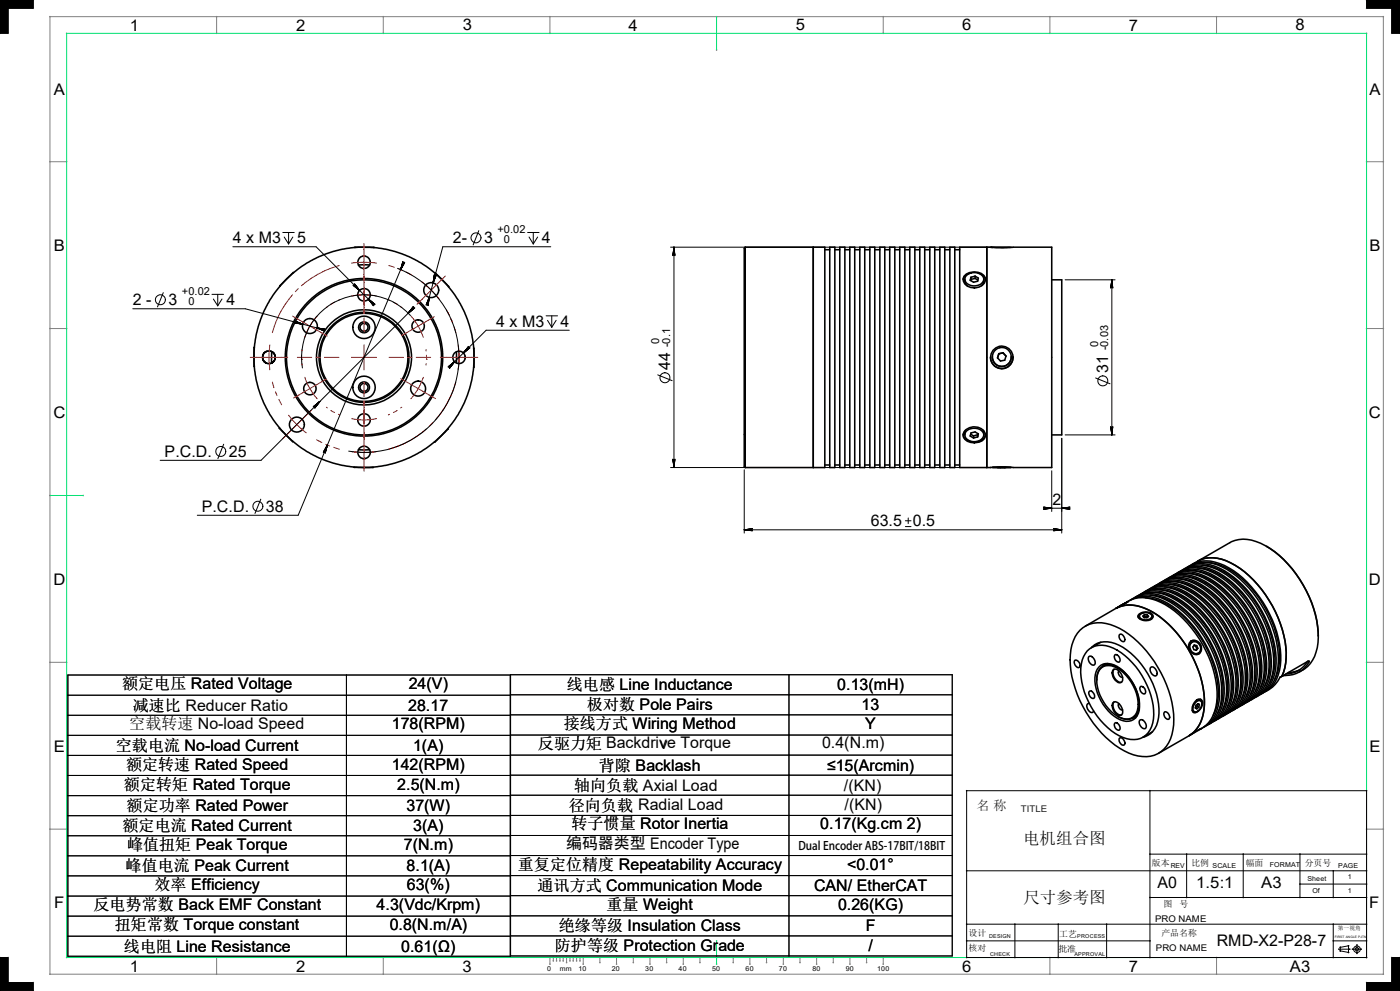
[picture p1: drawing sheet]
<svg xmlns="http://www.w3.org/2000/svg" width="420mm" height="297mm" viewBox="0 0 420 297" stroke-linecap="round" stroke-linejoin="round" font-family="sans-serif">
<g fill="#808080" stroke="#808080" stroke-width=".3">
<path d="M419.9 9.9l.1 .1z" fill-rule="evenodd"/>
<path d="M419.9 0l.1 .1z" fill-rule="evenodd"/>
<path d="M419.9 286.9l.1 .1z" fill-rule="evenodd"/>
<path d="M419.9 296.9l.1 .1z" fill-rule="evenodd"/>
<circle cx="365" cy="287" r=".08"/>
<circle cx="230" cy="287" r=".08"/>
<circle cx="235" cy="289" r=".08"/>
<circle cx="235" cy="287" r=".08"/>
<circle cx="240" cy="288.5" r=".08"/>
<circle cx="240" cy="287" r=".08"/>
<circle cx="245" cy="289" r=".08"/>
<circle cx="245" cy="287" r=".08"/>
<circle cx="250" cy="288.5" r=".08"/>
<circle cx="250" cy="287" r=".08"/>
<circle cx="255" cy="289" r=".08"/>
<circle cx="255" cy="287" r=".08"/>
<circle cx="260" cy="288.5" r=".08"/>
<circle cx="260" cy="287" r=".08"/>
<circle cx="265" cy="289" r=".08"/>
<circle cx="265" cy="287" r=".08"/>
<circle cx="215" cy="15" r=".08"/>
<circle cx="215" cy="5" r=".08"/>
<circle cx="25" cy="148.5" r=".08"/>
<circle cx="15" cy="148.5" r=".08"/>
<circle cx="215" cy="289" r=".08"/>
<circle cx="215" cy="282" r=".08"/>
<circle cx="115" cy="5" r=".08"/>
<circle cx="115" cy="10" r=".08"/>
<circle cx="65" cy="5" r=".08"/>
<circle cx="65" cy="10" r=".08"/>
<circle cx="365" cy="5" r=".08"/>
<circle cx="365" cy="10" r=".08"/>
<circle cx="315" cy="5" r=".08"/>
<circle cx="315" cy="10" r=".08"/>
<circle cx="265" cy="5" r=".08"/>
<circle cx="265" cy="10" r=".08"/>
<circle cx="410" cy="48.5" r=".08"/>
<circle cx="415" cy="48.5" r=".08"/>
<circle cx="410" cy="198.5" r=".08"/>
<circle cx="415" cy="198.5" r=".08"/>
<circle cx="410" cy="248.5" r=".08"/>
<circle cx="10" cy="0" r=".08"/>
<circle cx="410" cy="297" r=".08"/>
<circle cx="0" cy="287" r=".08"/>
<circle cx="2.5" cy="287" r=".08"/>
<circle cx="2.5" cy="294.5" r=".08"/>
<circle cx="10" cy="294.5" r=".08"/>
<circle cx="417.5" cy="287" r=".08"/>
<circle cx="417.5" cy="294.5" r=".08"/>
<circle cx="410" cy="294.5" r=".08"/>
<circle cx="2.5" cy="10" r=".08"/>
<circle cx="2.5" cy="2.5" r=".08"/>
<circle cx="10" cy="2.5" r=".08"/>
<circle cx="0" cy="10" r=".08"/>
<circle cx="0" cy="0" r=".08"/>
<circle cx="410" cy="0" r=".08"/>
<circle cx="415" cy="248.5" r=".08"/>
<circle cx="20" cy="248.5" r=".08"/>
<circle cx="15" cy="248.5" r=".08"/>
<circle cx="20" cy="198.5" r=".08"/>
<circle cx="15" cy="198.5" r=".08"/>
<circle cx="20" cy="98.5" r=".08"/>
<circle cx="15" cy="98.5" r=".08"/>
<circle cx="20" cy="48.5" r=".08"/>
<circle cx="15" cy="48.5" r=".08"/>
<circle cx="417.5" cy="10" r=".08"/>
<circle cx="417.5" cy="2.5" r=".08"/>
<circle cx="410" cy="2.5" r=".08"/>
<circle cx="65" cy="292" r=".08"/>
<circle cx="65" cy="287" r=".08"/>
<circle cx="115" cy="292" r=".08"/>
<circle cx="115" cy="287" r=".08"/>
<circle cx="315" cy="292" r=".08"/>
<circle cx="315" cy="287" r=".08"/>
<circle cx="365" cy="292" r=".08"/>
<circle cx="10" cy="297" r=".08"/>
<circle cx="0" cy="297" r=".08"/>
<circle cx="415" cy="292" r=".08"/>
<circle cx="15" cy="292" r=".08"/>
<circle cx="15" cy="5" r=".08"/>
<circle cx="415" cy="5" r=".08"/>
<circle cx="410" cy="287" r=".08"/>
<circle cx="20" cy="287" r=".08"/>
<circle cx="20" cy="10" r=".08"/>
<circle cx="410" cy="10" r=".08"/>
<circle cx="165" cy="5" r=".08"/>
<circle cx="165" cy="10" r=".08"/>
<circle cx="410" cy="98.5" r=".08"/>
<circle cx="415" cy="98.5" r=".08"/>
<circle cx="165" cy="289" r=".08"/>
<circle cx="165" cy="287" r=".08"/>
<circle cx="166" cy="288" r=".08"/>
<circle cx="166" cy="287" r=".08"/>
<circle cx="167" cy="288" r=".08"/>
<circle cx="167" cy="287" r=".08"/>
<circle cx="168" cy="288" r=".08"/>
<circle cx="168" cy="287" r=".08"/>
<circle cx="169" cy="288" r=".08"/>
<circle cx="169" cy="287" r=".08"/>
<circle cx="170" cy="288.5" r=".08"/>
<circle cx="170" cy="287" r=".08"/>
<circle cx="171" cy="288" r=".08"/>
<circle cx="171" cy="287" r=".08"/>
<circle cx="172" cy="288" r=".08"/>
<circle cx="172" cy="287" r=".08"/>
<circle cx="175" cy="289" r=".08"/>
<circle cx="175" cy="287" r=".08"/>
<circle cx="173" cy="288" r=".08"/>
<circle cx="173" cy="287" r=".08"/>
<circle cx="174" cy="288" r=".08"/>
<circle cx="174" cy="287" r=".08"/>
<circle cx="180" cy="288.5" r=".08"/>
<circle cx="180" cy="287" r=".08"/>
<circle cx="185" cy="289" r=".08"/>
<circle cx="185" cy="287" r=".08"/>
<circle cx="190" cy="288.5" r=".08"/>
<circle cx="190" cy="287" r=".08"/>
<circle cx="195" cy="289" r=".08"/>
<circle cx="195" cy="287" r=".08"/>
<circle cx="200" cy="288.5" r=".08"/>
<circle cx="200" cy="287" r=".08"/>
<circle cx="205" cy="289" r=".08"/>
<circle cx="205" cy="287" r=".08"/>
<circle cx="210" cy="288.5" r=".08"/>
<circle cx="210" cy="287" r=".08"/>
<circle cx="220" cy="288.5" r=".08"/>
<circle cx="220" cy="287" r=".08"/>
<circle cx="225" cy="289" r=".08"/>
<circle cx="225" cy="287" r=".08"/>
<circle cx="230" cy="288.5" r=".08"/>
</g>
<g fill="none" stroke="#808080" stroke-width=".3">
<path d="M410 0v2.5h7.5v7.5h2.5v-10M0 0h10v2.5h-7.5v7.5h-2.5M15 5h400v287h-400zM65 5v5M115 5v5M165 5v5M265 5v5M315 5v5M365 5v5M15 48.5h5M410 48.5h5M15 98.5h5"/>
<path d="M410 98.5h5M15 198.5h5M410 198.5h5M15 248.5h5M410 248.5h5M10 297v-2.5h-7.5v-7.5h-2.5v10M65 287v5M115 287v5M165 287v2M166 287v1M167 287v1M168 287v1"/>
<path d="M169 287v1M170 287v1.5M171 287v1M172 287v1M173 287v1M174 287v1M175 287v2M180 287v1.5M185 287v2M190 287v1.5M195 287v2M200 287v1.5"/>
<path d="M205 287v2M210 287v1.5M220 287v1.5M225 287v2M230 287v1.5M235 287v2M240 287v1.5M245 287v2M250 287v1.5M255 287v2M260 287v1.5M265 287v2"/>
<path d="M315 287v5M365 287v5M420 287h-2.5v7.5h-7.5v2.5h10"/>
</g>
<path d="M20 10h390v277h-390zM215 5v10M15 148.5h10M215 282v7" fill="none" stroke="#00e171" stroke-width=".3"/>
<path d="M0 0v10M410 0h10M0 297h10M420 287v10" fill="none" stroke="#6a6a6a" stroke-width=".3"/>
<g fill="#000" stroke="#000" stroke-width=".3">
<path d="M202.2 74.1l-.4 2.5zM202.2 74.1l-.3 2.4zM202.2 74.1l-.3 2.3zM202.2 74.1l-.2 2.3zM202.2 74.1l-.1 2.2zM202.2 74.1l.1 2.3zM202.2 74.1l.2 2.3zM202.2 74.1l.2 2.4zM202.2 74.1l.3 2.5zM88.3 96.8l2.5 .4zM88.4 96.8l2.4 .4zM88.5 96.8l2.3 .4z"/>
<path d="M88.6 96.6l2.2 .6zM88.7 96.5l2.1 .7zM88.6 96.4l2.2 .8zM88.6 96.3l2.2 .9zM88.5 96.2l2.3 1zM95.1 98.3l2.2 .5zM95.1 98.3l2.5 .4zM95.1 98.3l2.4 .4zM95.1 98.3l2.3 .4zM95.1 98.3l2.3 1zM95.1 98.3l2.2 .7zM95.1 98.3l2.2 .8z"/>
<path d="M95.1 98.3l2.3 .9zM105.9 85.5l2 1.5zM106.3 85l1.6 2zM106.4 85.1l1.5 1.9zM106.4 85.2l1.5 1.8zM106.4 85.3l1.5 1.7zM106.3 85.4l1.6 1.6zM106.2 85.6l1.7 1.4zM106.1 85.6l1.8 1.4zM106 85.5l1.9 1.5zM110.5 89.7l1.6 1.5zM110.5 89.7l1.7 1.4z"/>
<path d="M110.5 89.7l1.8 1.4zM110.5 89.7l1.9 1.5zM110.5 89.7l2 1.5zM110.5 89.7l1.5 1.7zM110.5 89.7l1.5 1.9zM110.5 89.7l1.5 1.8zM110.5 89.7l1.6 2zM121.4 78.6l-1.2 2.2zM121.3 78.7l-1.1 2.1zM121.2 78.8l-1 2zM121.1 78.8l-.9 2zM121 78.7l-.8 2.1z"/>
<path d="M120.9 78.7l-.7 2.1zM120.9 78.6l-.7 2.2zM120.9 78.5l-.7 2.3zM120.9 78.4l-.7 2.4zM122.5 93.9l2-1.6zM122.5 93.9l1.8-1.6zM124 91.9l-1.5 2zM123.9 92l-1.4 1.9zM123.9 92.2l-1.4 1.7zM124 92.2l-1.5 1.7zM122.5 93.9l1.7-1.5zM128.8 89.1l-.9 2.3z"/>
<path d="M128.8 89.1l-.4 2.5zM128.8 89.1l-.4 2.4zM128.8 89.1l-.4 2.3zM128.8 89.1l-.5 2.2zM128.8 89.1l-.6 2.2zM128.8 89.1l-.7 2.2zM128.8 89.1l-.8 2.2zM128.8 89.1l-1 2.3zM130.4 82.5l-.5 2.3zM130.5 82.6l-.6 2.2zM130.6 82.6l-.7 2.2zM130.8 82.5l-.9 2.3z"/>
<path d="M130.3 82.3l-.4 2.5zM130.3 82.4l-.4 2.4zM130.3 82.5l-.4 2.3zM333.5 83.9l.2 2.2zM333.5 83.9v2.2zM333.5 83.9l-.1 2.2zM333.5 83.9l-.2 2.2zM333.5 83.9l-.3 2.3zM333.5 83.9l-.3 2.5zM333.5 83.9l.3 2.5zM333.5 83.9l.3 2.3zM333.5 83.9l.3 2.2z"/>
<path d="M136.4 108.4l-1.6 2zM136.4 108.4l-1.5 1.9zM136.4 108.4l-1.5 1.8zM136.4 108.4l-1.5 1.7zM134.8 109.9l1.6-1.5zM134.7 109.9l1.7-1.5zM134.6 109.9l1.8-1.5zM134.5 109.9l1.9-1.5zM134.4 110l2-1.6zM140.6 103.8l-1.6 2zM140.5 104.2l-1.5 1.6zM139 105.8l1.7-1.5z"/>
<path d="M139 105.8l1.8-1.5zM139 105.8l1.9-1.5zM139 105.8l2-1.6zM140.5 103.9l-1.5 1.9zM140.5 104l-1.5 1.8zM140.5 104.1l-1.5 1.7zM95.9 120.4l-1.5 1.9zM95.9 120.4l-1.5 1.6zM94.4 121.9l1.5-1.5zM94.2 121.8l1.7-1.4zM94.1 121.8l1.8-1.4zM94.1 121.9l1.8-1.5z"/>
<path d="M93.9 121.9l2-1.5zM95.9 120.4l-1.4 1.8zM98.2 133.4l-1.2 2.2zM98.2 133.4l-1.2 2.1zM98.2 133.4l-1.1 2.1zM98.2 133.4l-1 2zM98.2 133.4l-.8 2.1zM98.2 133.4l-.7 2.2zM98.2 133.4l-.6 2.3zM98.2 133.4l-.7 2.4zM333.2 127.8l.3 2.5zM333.2 128l.3 2.3z"/>
<path d="M333.3 128.1l.2 2.2zM333.4 128.1l.1 2.2zM333.5 128.1v2.2zM333.6 128.1l-.1 2.2zM333.7 128.1l-.2 2.2zM333.8 128l-.3 2.3zM333.8 127.8l-.3 2.5zM202.5 137.6l-.3 2.5zM201.8 137.6l.4 2.5zM202.4 137.7l-.2 2.4zM202.3 137.8l-.1 2.3zM202.2 137.9v2.2z"/>
<path d="M202.1 137.9l.1 2.2zM202 137.8l.2 2.3zM201.9 137.8l.3 2.3zM201.9 137.7l.3 2.4zM223.3 158.8l2.5 .3zM223.3 158.8l2.4 .2zM223.3 158.8l2.3 .2zM223.3 158.8l2.2 .1zM223.3 158.8l2.2-.1zM223.3 158.8l2.2-.2zM223.3 158.8l2.3-.3zM223.3 158.8l2.4-.3z"/>
<path d="M223.3 158.8l2.5-.3zM313 152.6l2.5-.3zM313.1 152.6l2.4-.3zM313.3 152.4l2.2-.1zM313.3 152.3h2.2zM313.3 152.1l2.2 .2zM313.2 152.1l2.3 .2zM313.1 152l2.4 .3zM313 152l2.5 .3zM316 158.5l2.5 .3zM316.1 158.5l2.4 .3zM316.2 158.5l2.3 .3z"/>
<path d="M316.3 158.6l2.2 .2zM316.3 158.7l2.2 .1zM316.3 158.8h2.2zM316.3 158.9l2.2-.1zM316.1 159l2.4-.2zM316 159.1l2.5-.3zM318.5 152.3l2.5-.3zM318.5 152.3l2.4-.3zM318.5 152.3l2.3-.2zM318.5 152.3h2.3zM318.5 152.3l2.3 .1zM318.5 152.3l2.3 .2z"/>
<path d="M318.5 152.3l2.4 .3zM318.5 152.3l2.5 .3z"/>
<path d="M0 0h10v2.5h-7.5v7.5h-2.5z" fill-rule="evenodd"/>
<path d="M410 0h10v10h-2.5v-7.5h-7.5z" fill-rule="evenodd"/>
<path d="M0 287h2.5v7.5h7.5v2.5h-10z" fill-rule="evenodd"/>
<path d="M410 294.5h7.5v-7.5h2.5v10h-10z" fill-rule="evenodd"/>
<circle cx="290" cy="237" r=".08"/>
<circle cx="345" cy="237" r=".08"/>
<circle cx="410" cy="237" r=".08"/>
<circle cx="345" cy="256" r=".08"/>
<circle cx="356" cy="256" r=".08"/>
<circle cx="373" cy="256" r=".08"/>
<circle cx="390" cy="256" r=".08"/>
<circle cx="410" cy="256" r=".08"/>
<circle cx="290" cy="261" r=".08"/>
<circle cx="290" cy="277" r=".08"/>
<circle cx="304.5" cy="277" r=".08"/>
<circle cx="317.5" cy="277" r=".08"/>
<circle cx="332" cy="277" r=".08"/>
<circle cx="345" cy="269" r=".08"/>
<circle cx="356" cy="269" r=".08"/>
<circle cx="373" cy="269" r=".08"/>
<circle cx="390" cy="265" r=".08"/>
<circle cx="390" cy="269" r=".08"/>
<circle cx="400" cy="261" r=".08"/>
<circle cx="400" cy="269" r=".08"/>
<circle cx="400" cy="277" r=".08"/>
<circle cx="410" cy="265" r=".08"/>
<circle cx="410" cy="277" r=".08"/>
<circle cx="410" cy="261" r=".08"/>
<circle cx="410" cy="269" r=".08"/>
<circle cx="290" cy="287" r=".08"/>
<circle cx="290" cy="282" r=".08"/>
<circle cx="304.5" cy="287" r=".08"/>
<circle cx="317.5" cy="287" r=".08"/>
<circle cx="332" cy="287" r=".08"/>
<circle cx="345" cy="282" r=".08"/>
<circle cx="345" cy="287" r=".08"/>
<circle cx="400" cy="282" r=".08"/>
<circle cx="400" cy="287" r=".08"/>
<circle cx="401.7" cy="284.5" r=".08"/>
<circle cx="402.1" cy="283.9" r=".08"/>
<circle cx="402.1" cy="285" r=".08"/>
<circle cx="404.5" cy="283.5" r=".08"/>
<circle cx="404.5" cy="285.5" r=".08"/>
<circle cx="404.9" cy="284.5" r=".08"/>
<circle cx="405.7" cy="284.5" r=".08"/>
<circle cx="407.1" cy="283.2" r=".08"/>
<circle cx="407.1" cy="285.7" r=".08"/>
<circle cx="408.3" cy="284.5" r=".08"/>
<circle cx="410" cy="287" r=".08"/>
<circle cx="410" cy="282" r=".08"/>
</g>
<g fill="none" stroke="#000" stroke-width=".3">
<path d="M69.9 74h24.9l17.5 17.4M84.8 69.7h3.5M85.3 71l1.3 2.1M86.6 69.7v3.4M87.8 71l-1.2 2.1M121.2 78.5l-31.7 75.9h-30.3M143.6 69.1l-1.7 4.3M158.3 69.7h3.4M158.7 71l1.3 2.1M160 69.7v3.4M161.3 71l-1.3 2.1M165.2 74h-32.4l-4.7 17.5"/>
<path d="M201.2 74.1h101.7M202.2 74.1v66M39.8 92.5h33.8l23.9 6.5M49 87.7l-1.8 4.3M63.6 88.2h3.5M64 89.6l1.3 2.1M65.3 88.2v3.5M66.6 89.6l-1.3 2.1M119.3 80.4a28.5 28.5 0 0 1 17.4 34.1 28.5 28.5 0 0 1-32.1 20.7M123.1 94.6a18.8 18.8 0 0 0-22.1-4.4 18.8 18.8 0 0 0-10.3 20.1M124.2 92.1l-45.9 45.9h-30.2M163.8 94.7h3.5"/>
<path d="M164.3 96l1.2 2.1M165.5 94.7v3.4M166.8 96l-1.3 2.1M170.8 99h-25l-11.2 11.2M319.5 83.9h15M333.5 83.9v46.4M197.3 112.4l4.3 1.7M328.7 113.3l4.3 1.7M67.1 133.1l-1.7 4.4M318.5 131.4v28.4M319.5 130.3h15M78.2 149.6l-1.7 4.3"/>
<path d="M201.2 140.1h101.7M223.3 140.8v19M223.3 158.8h95.2M271.6 157.8h1.7M271.6 156.1h1.7M272.5 155.2v1.7M313 152.3h8M315.5 141.1v12.2M20.4 202.3h132.7v84.3h-132.7zM20.4 208.4h132.7M20.4 214.4h132.7M103.9 202.3v84.3"/>
<path d="M153.2 202.2h132.5v84.3h-132.5zM153.2 208.2h132.5M153.2 214.2h132.5M236.7 202.2v84.3M20.4 220.4h132.7M20.4 226.4h132.7M20.4 232.4h132.7M20.4 238.5h132.7M153.2 220.3h132.5M153.2 226.3h132.5M153.2 232.3h132.5M153.2 238.3h132.5"/>
<path d="M290 237h120v50h-120zM345 237v50M20.4 244.5h132.7M20.4 250.5h132.7M20.4 256.5h132.7M153.2 244.4h132.5M153.2 250.4h132.5M153.2 256.4h132.5M345 256h65M356 256v13M373 256v13M390 256v13"/>
<path d="M20.4 262.5h132.7M20.4 268.6h132.7M20.4 274.6h132.7M153.2 262.4h132.5M153.2 268.4h132.5M153.2 274.5h132.5M290 261h120M290 277h120M304.5 277v10M317.5 277v10M332 277v10M345 269h65"/>
<path d="M390 265h20M400 261v8M400 277v10M20.4 280.6h132.7M153.2 280.5h132.5M290 282h55M400 282h10M401.7 284.5h3.2M402.1 283.9l2.4-.4v2l-2.4-.5zM405.7 284.5h2.6M407.1 283.2v2.5"/>
<circle cx="142.8" cy="71.3" r="1.51"/>
<circle cx="48.1" cy="89.9" r="1.49"/>
<circle cx="199.5" cy="113.2" r="1.51"/>
<circle cx="330.8" cy="114.2" r="1.51"/>
<circle cx="66.2" cy="135.3" r="1.51"/>
<circle cx="77.4" cy="151.7" r="1.51"/>
<circle cx="407.1" cy="284.5" r=".51"/>
<circle cx="407.1" cy="284.5" r="1"/>
</g>
<g fill="none" stroke="#000" stroke-width=".47">
<path d="M106.5 74.2l5.7 .1M107.5 79.4h3.4M108.9 76.8h.6M223.6 74.1l-.3 .3v65.4l.3 .3M223.6 74.1v66M223.6 74.1h23.8v66h-23.8M244 74.1v66M247.4 74.8h1.5M248.9 74.1h1.5v66h-1.5zM250.4 74.8h1.5M251.9 74.1h1.5v66h-1.5zM253.5 74.8h1.4"/>
<path d="M254.9 74.1h1.5v66h-1.5zM256.4 74.8h1.5M257.9 74.1h1.5v66h-1.5zM259.4 74.8h1.5M260.9 74.1h1.5v66h-1.5zM262.4 74.8h1.5M264 74.1h1.4v66h-1.5zM265.4 74.8h1.5M266.9 74.1h1.5v66h-1.5zM268.4 74.8h1.5M269.9 74.1h1.5v66h-1.5zM271.4 74.8h1.5"/>
<path d="M272.9 74.1h1.5v66h-1.5zM274.4 74.8h1.5M275.9 74.1h1.5v66h-1.5zM277.4 74.8h1.5M278.9 74.1h1.5v66h-1.5zM280.4 74.8h1.5M281.9 74.1h1.5v66h-1.5zM283.4 74.8h1.5M284.9 74.1h1.5v66h-1.5zM286.4 74.8h1.5M296 74.1v66zM297.2 74.1h-9.3v66h9.3l3.3-.2 3.4 .2h11.6v-66h-11.6l-3 .2-3.7-.2 .5 .1"/>
<path d="M297.7 74.1h5.7M88.1 81.7l-4.1 4.1M130.5 81.9l4 4.1M289.2 82.8a4.1 4.1 0 0 1 6.4 .4 2.88 2.88 0 0 1-3.3 3.1 2.63 2.63 0 0 1-3.1-3.5zM289.4 83.7a2.03 2.03 0 0 0 1 2.2M289.8 82.7a3.4 3.4 0 0 1 5.3 .5 2.21 2.21 0 0 1-2.5 2.5 2.36 2.36 0 0 1-3.1-2.5zM291.2 81.8l-.4 .2a2.59 2.59 0 0 0-1.9 1.8M291.3 83.1v.6M292.5 82.8l-1.2 .3M292.5 83.4l-1.2 .3-.1 .4M292.5 82.8v.6M292.5 82.8l1 .6-.2 .9-1.2 .3-1.1-.6 .3-.9"/>
<path d="M292.5 83.4l.9 .5M293.4 81.8l.4 .2a2.43 2.43 0 0 1 1.9 2.1M295.1 83.7l-.1 1.1-.6 .9M315.5 83.9h3v46.4h-3M76.2 107.1l.1 2.8 .5 3.6 .7 2.8 1.5 4.2 3 5.3 4.1 4.9 3.1 2.6 2.7 1.9 5 2.6 5.8 1.7 3.7 .5 2.8 .1 2.8-.1 3.7-.5 5.8-1.7 5-2.6 2.7-1.9 3-2.6 4.2-4.9 3-5.3 1.5-4.2 .7-2.8 .5-3.6 .1-2.8-.1-2.8-.5-3.7-.7-2.7-1.5-4.2-3-5.3-3.9-4.7-4.6-3.9-5.3-2.9-4.2-1.5-2.7-.7-6.5-.7-2.8 .2-3.7 .5-5.8 1.7-5 2.6-2.7 1.8-3.1 2.6-4.1 5-3 5.3-1.5 4.2-.7 2.7-.5 3.7-.1 2.8M76.3 104.1v5.7M78.9 106.8v.6M81.5 105.4v3.4M136.9 105.4v3.4M139.5 106.8v.6M142.1 104.4v5.7M297.1 107.1a3.4 3.4 0 0 0 3.4 3.4 3.4 3.4 0 0 0 3.4-3.4"/>
<path d="M297.7 107a2.82 2.82 0 0 0 2.8 2.8 2.82 2.82 0 0 0 2.9-2.8M299.6 106l-.3 1.3M299.6 106h.1M300.9 105.7l.9 1-.4 1.2-1.3 .3-.8-.9M300.9 105.7l-1.3 .3M300.9 105.7h.1M303.4 107h.1M83.9 128.2l4 4.1M106.2 140l2.6 .1 3.1-.1M107.5 134.8h3.4M108.9 137.5h.6M134.4 128.4l.1 .1-4.2 4"/>
<path d="M247.4 139.4h1.5M250.4 139.4h1.5M253.4 139.4h1.5M256.4 139.4h1.5M259.4 139.4h1.5M262.4 139.4h1.5M265.4 139.4h1.5M268.4 139.4h1.5M271.4 139.4h1.5M274.4 139.4h1.5M277.4 139.4h1.5M280.4 139.4h1.5"/>
<path d="M283.4 139.4h1.5M286.4 139.4h1.5M288.9 130.1a3.4 3.4 0 0 0 4.9 2.1 2.53 2.53 0 0 0 1.9-1.9M289.2 129.4a3.8 3.8 0 0 1 6.4 .5 2.71 2.71 0 0 1-3.3 2.8 2.93 2.93 0 0 1-3.4-2.5zM289.6 128.9l-.2 1.4M289.8 129.4a3.4 3.4 0 0 1 5.3 .5 2.48 2.48 0 0 1-3.2 2.5 2.27 2.27 0 0 1-2.4-2.6zM291.2 130.1l.9 .5M292.1 130.6v.7M293.3 130.9l.2-.9-1-.5-1.2 .3-.3 .9 1.1 .6M293.3 130.3v.6M293.3 130.9l-1.2 .4M293.3 130.3l-1.2 .3"/>
<path d="M293.4 130l-.1 .3M294.9 128.9l.2 1.4M297.7 140.1h5.7zM299.6 140.1h-.3h2.5h-.4M300.1 140.1h.1M301.4 140.1h.1M339 180a9.7 9.7 0 0 1 9.9 .1 34 34 0 0 1 16.8 25.2 14.3 14.3 0 0 1-2.4 10.9l-2.4 1.8M339.3 179.7a9.7 9.7 0 0 1 10.3 0 33.6 33.6 0 0 1 16.2 21.7 18.4 18.4 0 0 1-1.1 13.4 7.7 7.7 0 0 1-3.4 3M340.4 179.2a9 9 0 0 1 8.5-.5 31 31 0 0 1 15.8 16.9 24.6 24.6 0 0 1 1.8 16.4 8.5 8.5 0 0 1-4.2 5.2M340.7 178.9a10.8 10.8 0 0 1 11.7 .7 34.3 34.3 0 0 1 15.6 27.7 10.6 10.6 0 0 1-4.6 9.3l-.7 .4M341.8 178.3a9.3 9.3 0 0 1 8.6-.4 30.7 30.7 0 0 1 15.7 16.9 24 24 0 0 1 1.8 16.4 8.7 8.7 0 0 1-4.1 5.2M342.1 178.1a9.9 9.9 0 0 1 10.3 0 33.6 33.6 0 0 1 16.2 21.6 18.5 18.5 0 0 1-1.1 13.5l-1.5 1.8-1.9 1.2"/>
<path d="M343.2 177.5a9.7 9.7 0 0 1 9.9 .1 33.7 33.7 0 0 1 16.2 21.7 17.9 17.9 0 0 1-1.1 13.5 8.3 8.3 0 0 1-3 2.8M343.5 177.3a9.3 9.3 0 0 1 9-.6 30.7 30.7 0 0 1 15.7 16.8 24 24 0 0 1 1.8 16.5 8.9 8.9 0 0 1-4.5 5.4M343.6 179.2a19.7 19.7 0 0 1 13.4 7.7 33.1 33.1 0 0 1 8.5 21.8 12.5 12.5 0 0 1-1.6 5.7M344.6 176.7a9.8 9.8 0 0 1 9.9 .1 33.6 33.6 0 0 1 16.3 21.7 18.6 18.6 0 0 1-1.1 13.5 7.6 7.6 0 0 1-3.1 2.8M344.9 176.5a9.3 9.3 0 0 1 9-.6 30 30 0 0 1 14.9 15 27 27 0 0 1 3 17 8.9 8.9 0 0 1-4.9 6.7M345 178.4a18.4 18.4 0 0 1 12.1 6.3 32.9 32.9 0 0 1 9.8 23.2 13.2 13.2 0 0 1-1.5 5.7M346 175.9a9.2 9.2 0 0 1 8.6-.5 30.7 30.7 0 0 1 15.7 16.9 24 24 0 0 1 1.9 16.5 8.7 8.7 0 0 1-4.2 5.2M346.4 175.6a9.9 9.9 0 0 1 10.3 0 33.6 33.6 0 0 1 16.2 21.7 18.5 18.5 0 0 1-1.1 13.4 7.9 7.9 0 0 1-3.5 3M346.5 177.5a16.8 16.8 0 0 1 10.7 5.1 33.7 33.7 0 0 1 11.1 24.5 14.1 14.1 0 0 1-1.5 5.7M347.4 175a9.2 9.2 0 0 1 8.6-.4 30 30 0 0 1 14.9 15.1 26.2 26.2 0 0 1 2.7 18.3 8.5 8.5 0 0 1-4.2 5.1M347.8 174.8a9.7 9.7 0 0 1 10.3 0 33.7 33.7 0 0 1 16.2 21.7 17.9 17.9 0 0 1-1.1 13.4 7.9 7.9 0 0 1-3.4 3M347.9 176.7a19.7 19.7 0 0 1 13.3 7.7 33.1 33.1 0 0 1 8.5 21.9 12.2 12.2 0 0 1-1.5 5.6"/>
<path d="M348.8 174.2a9.8 9.8 0 0 1 10 .2 33.7 33.7 0 0 1 16.2 21.6 18 18 0 0 1-1.1 13.5 7.6 7.6 0 0 1-3.1 2.8M349.2 174a9.3 9.3 0 0 1 8.9-.6 30.8 30.8 0 0 1 15.8 16.8 24.7 24.7 0 0 1 1.8 16.6 8.7 8.7 0 0 1-4.5 5.3M349.3 175.9a19.9 19.9 0 0 1 13.3 7.7 33.1 33.1 0 0 1 8.5 21.9 14.2 14.2 0 0 1-1.5 5.6M350.3 173.4a9 9 0 0 1 8.5-.4 31 31 0 0 1 15.8 16.9 24.2 24.2 0 0 1 1.8 16.4 8.3 8.3 0 0 1-4.2 5.2M350.6 173.2a10.8 10.8 0 0 1 11.7 .7 34.2 34.2 0 0 1 15.6 27.7 10.8 10.8 0 0 1-4.6 9.3l-.7 .4M350.7 175.1a18.3 18.3 0 0 1 12.1 6.3 33.4 33.4 0 0 1 9.7 23.3 12.5 12.5 0 0 1-1.5 5.6M351.7 172.6a9.7 9.7 0 0 1 9.9 .2 33.6 33.6 0 0 1 16.2 21.6 19.4 19.4 0 0 1-.5 12.4 8.2 8.2 0 0 1-3.6 3.9M352 172.4a10 10 0 0 1 10.3-.1 33 33 0 0 1 15.1 18.1 21.8 21.8 0 0 1 .6 15.9 8.4 8.4 0 0 1-4 4.2M352.1 174.2a19.7 19.7 0 0 1 13.4 7.8 32.6 32.6 0 0 1 8.4 21.8 12.8 12.8 0 0 1-1.5 5.7M353.1 171.8a9.7 9.7 0 0 1 9.9 .1 34 34 0 0 1 16.9 25.2 14.3 14.3 0 0 1-2.5 10.9l-2.3 1.9M353.4 171.6a9.7 9.7 0 0 1 10.3-.1 33.6 33.6 0 0 1 16.2 21.7 17.9 17.9 0 0 1-1.1 13.4 7.9 7.9 0 0 1-3.3 3.1M353.5 173.4a19.8 19.8 0 0 1 13.4 7.8 32.9 32.9 0 0 1 8.5 21.8 14.2 14.2 0 0 1-1.6 5.7"/>
<path d="M354.5 171a9.8 9.8 0 0 1 9.9 .1 33.6 33.6 0 0 1 16.3 21.7 18.6 18.6 0 0 1-1.1 13.4 8.1 8.1 0 0 1-3.1 2.8M354.8 170.8a9.3 9.3 0 0 1 9-.7 30 30 0 0 1 14.9 15.1 27 27 0 0 1 3 16.9 9.2 9.2 0 0 1-4.8 6.8M354.9 172.6a18.4 18.4 0 0 1 12.1 6.4 34.1 34.1 0 0 1 9.8 21.6 14.2 14.2 0 0 1-1.5 7.3M355.9 170.1a9.3 9.3 0 0 1 8.6-.4 30.7 30.7 0 0 1 15.7 16.9 24 24 0 0 1 1.9 16.5 8.7 8.7 0 0 1-4.2 5.1M356.3 169.9a9.9 9.9 0 0 1 10.3 0 33.6 33.6 0 0 1 16.2 21.7 18.5 18.5 0 0 1-1.1 13.4 7.9 7.9 0 0 1-3.5 3M356.4 171.8a19.9 19.9 0 0 1 13.3 7.7 32.9 32.9 0 0 1 8.5 21.9 14.1 14.1 0 0 1-1.5 5.7M357.3 169.3a9.2 9.2 0 0 1 8.6-.4 30 30 0 0 1 14.9 15.1 27.1 27.1 0 0 1 3 16.9 9 9 0 0 1-4.5 6.5M357.8 171a19.7 19.7 0 0 1 13.3 7.7 33.1 33.1 0 0 1 8.5 21.9 12.2 12.2 0 0 1-1.5 5.6M359.2 170.2a18.4 18.4 0 0 1 12.1 6.3 32.9 32.9 0 0 1 9.7 23.3 13.2 13.2 0 0 1-1.5 5.6M359.3 168.2a10.9 10.9 0 0 1 11.3 1.3 34.8 34.8 0 0 1 15.3 26.1 16.1 16.1 0 0 1-1.3 7.1M359.3 168.2l-1.6 .9M359.3 168.2l9.6-5.6a9.8 9.8 0 0 1 9.3 .2 33.1 33.1 0 0 1 16.4 21.4 18.6 18.6 0 0 1-.8 13.6 8.3 8.3 0 0 1-4 3.6"/>
<path d="M360.6 169.4a19.7 19.7 0 0 1 13.3 7.7 33.2 33.2 0 0 1 8.5 21.9 14.2 14.2 0 0 1-1.5 5.6M362 168.6a17.1 17.1 0 0 1 10.8 5.1 34.2 34.2 0 0 1 11.1 22.9 13.8 13.8 0 0 1-1.5 7.2M379.9 163.7a34.2 34.2 0 0 1 15.6 27M322.5 197.9a1.44 1.44 0 0 1 1.3 2.1 1.44 1.44 0 0 1-1.3-2.1zM324 188.9a8.7 8.7 0 0 1 9.1-1.7 27.5 27.5 0 0 1 14.2 12.7 29.1 29.1 0 0 1 4.6 18.8 8.6 8.6 0 0 1-11.9 7.5 29.1 29.1 0 0 1-15.1-14.4 27 27 0 0 1-3.3-18.5 9.8 9.8 0 0 1 2.4-4.4zM326.2 195.1a6.6 6.6 0 0 1 7.8-.8 23.4 23.4 0 0 1 12 21.2 6.2 6.2 0 0 1-9.1 5.5 22.9 22.9 0 0 1-12-15.1 11.9 11.9 0 0 1 1.3-10.8zM326.6 196.8l.2-.1a1.72 1.72 0 0 1 1.4 2.6 1.87 1.87 0 0 1-1.6-2.5zM329.7 199.9a4.8 4.8 0 0 1 6.4 .5 14.3 14.3 0 0 1 5.7 12.5 3.8 3.8 0 0 1-5.7 2.8 14 14 0 0 1-7.5-13.6l.6-1.6zM330.2 192.5l-2.8 1.6a6.1 6.1 0 0 1 7.1-1.2 23.1 23.1 0 0 1 12.5 15.1 13.7 13.7 0 0 1-.5 10.4 5.4 5.4 0 0 1-3.6 2.5M332.2 198.8l-1.3 .8 .5-.7M334.5 196.2a1.48 1.48 0 0 1 1.3 2.2 1.46 1.46 0 0 1-1.3-2.2zM334.8 182.3l-9.2 5.4"/>
<path d="M334.8 182.3a9.6 9.6 0 0 1 8.9 .1 31.4 31.4 0 0 1 14.7 15.7 25.8 25.8 0 0 1 2.4 16.7 9.3 9.3 0 0 1-4 5.7M334.8 182.3a10.2 10.2 0 0 1 9.6 .4 34 34 0 0 1 16.8 25.2 13.6 13.6 0 0 1-3.3 11.7l-1.1 .9M334.9 182.2h.1M334.9 182.2l3.3-1.9zM335 182.2l-.2 .1M335 182.2l3.5-1.9-.4 .1a9.1 9.1 0 0 1 8.7-.5 31 31 0 0 1 15.8 16.9 24.2 24.2 0 0 1 1.8 16.5 8.5 8.5 0 0 1-4.3 5.2M336 190.1a1.44 1.44 0 0 1 1.2 2.2 1.44 1.44 0 0 1-1.2-2.2zM336.3 181.5h.1M337 181.1l.3-.2-1.5 .8 .5-.2M337 181.1l-.7 .4M337 181.1h.1M338.2 180.3l.1 .1"/>
<path d="M341.7 184.1a2.89 2.89 0 0 1 4.2 .4 1.76 1.76 0 0 1-2.4 1.5 1.8 1.8 0 0 1-2.1-1.5zM341.8 184.7l.1 .8M342.1 184.1a2.44 2.44 0 0 1 3.5 .5 2.01 2.01 0 0 1-2.9 1 .95 .95 0 0 1-.8-1.2zM343.2 183.6a1.82 1.82 0 0 0-1.8 1.3M343.3 184.2l-.4 .5 .3 .4h.9l.5-.4-.4-.4M343.3 184.7l-.2 .3M343.3 184.2v.5M343.3 184.2l.9 .1M343.3 184.7h.9M344.2 184.3v.4M344.2 184.7l.1 .3M344.7 183.8a1.43 1.43 0 0 1 1.2 1.1"/>
<path d="M345.3 200a1.6 1.6 0 0 1 1.8 1.8l-.2 .7a1.68 1.68 0 0 1-1.6-2.5zM345.6 184.7v.5M345.6 185.2l-.1 .3M357.2 192.2a2.26 2.26 0 0 1 2.9 .8 2.26 2.26 0 0 1-.5 3 2.35 2.35 0 0 1-2.6-1 2.35 2.35 0 0 1 .2-2.8zM357.2 192.8a1.81 1.81 0 0 1 2.7 .5 1.81 1.81 0 0 1-.8 2.6 2.03 2.03 0 0 1-1.9-3.1zM357.3 192.2a2.29 2.29 0 0 1 2.7 1 2.29 2.29 0 0 1-.5 2.8M357.6 192.4l-.3 .3a1.58 1.58 0 0 0-.6 1.6M358.1 193.5l.6 .2M358.7 193.7l.3 .8M359 193.5l-.7-.2-.5 .6 .3 .8 .8 .2 .4-.6M359 193.5l-.3 .2M359 193.5l.3 .8"/>
<path d="M359 194.5l-.3 .4M359.2 195.9l-1.1 .1M359.3 194.3l-.3 .2M359.5 195.7l-.3 .2M392.3 198.2a7.6 7.6 0 0 1-6.5 3.8M392.3 198.2l-7.7 4.5M392.3 198.2l.4-.1a6.3 6.3 0 0 1-4.8 4.1l-2.5 .2-1.4 .6M326.8 210.9l-.2-.1a1.25 1.25 0 0 0 0 2.1 .96 .96 0 0 0 1.3 .5l.2-.3M326.9 207.1a1.44 1.44 0 0 1 1.2 2.2 1.44 1.44 0 0 1-1.2-2.2zM329 203.9a3.8 3.8 0 0 1 4.8-4.5 12.9 12.9 0 0 1 7.7 13.6 3.5 3.5 0 0 1-5 2.3l-1.3-.6M330 200.6a4.4 4.4 0 0 1 6.1 .3 12.9 12.9 0 0 1 5.1 12 3.4 3.4 0 0 1-5.1 2.2 13.2 13.2 0 0 1-7-12.2zM333.9 200.8a1.57 1.57 0 0 1 2.4 1 1.93 1.93 0 0 1 0 2.8 2.73 2.73 0 0 1-2.6-3.4z"/>
<path d="M333.9 210.6a1.64 1.64 0 0 1 2.4 1 1.97 1.97 0 0 1 0 2.8 2.76 2.76 0 0 1-2.4-3.8zM334.2 200.6a2.69 2.69 0 0 0 2.3 3.9M334.2 210.4a2.67 2.67 0 0 0 2.3 3.8M334.5 216.7a1.44 1.44 0 0 1 1.3 2.1 1.44 1.44 0 0 1-1.3-2.1zM335.7 201.1a1.33 1.33 0 0 0 1.1 1.9M335.7 210.9a1.33 1.33 0 0 0 1.1 1.9M340.7 215.1l-.8 .1M341.2 214.5l-1.3 .7M341.9 215.9a1.29 1.29 0 0 1 1.8 1.1 .9 .9 0 0 1-.5 1.4 2.02 2.02 0 0 1-1.3-2.5zM342.2 205.7a1.46 1.46 0 0 1 1.2 2.2 1.46 1.46 0 0 1-1.2-2.2zM345.7 219.3l-2.8 1.6M349.4 213.4a1.48 1.48 0 0 1 1.2 2.2 1.46 1.46 0 0 1-1.2-2.2z"/>
<path d="M357.6 212.9l.7 .4M358.8 210a1.17 1.17 0 0 1 1.6-.3 1.17 1.17 0 0 1 .3 1.6 2.66 2.66 0 0 1-2.5 2.3 2.12 2.12 0 0 1 .1-3.1zM358.9 210.3a.99 .99 0 0 1 1.4-.1 .99 .99 0 0 1 .1 1.4l-.2 .5a1.45 1.45 0 0 1-2.1 1 2.46 2.46 0 0 1 .8-2.8zM359 213.3l-1 .2M359 209.8l1.2 .2M359.2 211.7l-.6 .5M359.2 211.7l.4 .3M359.4 210.9h.1M359.4 210.9l-.2 .8M359.4 210.9l.4 .3M359.4 210.9l-.6 .5-.2 .8M359.6 212l-.6 .5-.4-.3"/>
<path d="M359.8 211.2l-.2 .8M360.1 218.5l.4-.2-3.7 2.2M360.1 218.4v.1M360.1 218.5l-3.2 1.8M360.1 209.5l.5 .8v.7M384 203a9.1 9.1 0 0 1-4.3 4.2M384.6 202.7l-.6 .3M389.8 200.8l-1.2 .5-2.2 .3M336 221.1a1.44 1.44 0 0 1 1.2 2.2 1.44 1.44 0 0 1-1.2-2.2zM356.8 220.5l-9.2 5.3"/>
<circle cx="109.2" cy="78.6" r="1.89"/>
<circle cx="93" cy="97.7" r="2.25"/>
<circle cx="109.2" cy="88.4" r="1.87"/>
<circle cx="109.2" cy="98.1" r="3.4"/>
<circle cx="109.2" cy="98.1" r="1.64"/>
<circle cx="109.2" cy="98.1" r="1.19"/>
<circle cx="125.5" cy="97.7" r="1.89"/>
<circle cx="129.4" cy="86.9" r="2.26"/>
<circle cx="80.7" cy="107.1" r="1.91"/>
<circle cx="93" cy="116.5" r="1.87"/>
<circle cx="109.2" cy="107.1" r="13.5"/>
<circle cx="109.2" cy="107.1" r="13.2"/>
<circle cx="109.2" cy="107.1" r="14.3"/>
<circle cx="109.2" cy="107.1" r="23.2"/>
<circle cx="109.2" cy="116.1" r="3.4"/>
<circle cx="109.2" cy="116.1" r="1.2"/>
<circle cx="109.2" cy="116.1" r="1.64"/>
<circle cx="109.2" cy="107.1" r="23.6"/>
<circle cx="125.4" cy="116.5" r="2.26"/>
<circle cx="137.7" cy="107.1" r="1.86"/>
<circle cx="300.5" cy="107" r="2.86"/>
<circle cx="300.5" cy="107.1" r="3.4"/>
<circle cx="89.1" cy="127.3" r="2.25"/>
<circle cx="109.2" cy="125.9" r="1.87"/>
<circle cx="109.2" cy="135.6" r="1.87"/>
</g>
<g fill="none" stroke="#f00" stroke-width=".3">
<path d="M101.8 79.6l-4.3 1.5M105.5 78.9a27.8 27.8 0 0 1 7.4 0M109.2 73v21M116.6 79.6l1.7 .5M87.8 88.3a27.9 27.9 0 0 0-6.1 11.4M87.8 94.7l5.2 3M89.5 86.5l-.9 .9M93 97.7l-1.6 3.4M93 97.7l5.2 3M95.2 94.7l-2.2 3M97.5 81.1a31.3 31.3 0 0 0-7.1 4.5M98.2 91.9l-.3 .3"/>
<path d="M99.3 91.1h.1M100.4 90.6l-1.1 .5M101.9 89.8l-.4 .2M105.5 88.7a18.4 18.4 0 0 1 7.4 0M109.2 95.2v4.4M116.5 89.8l.4 .2M118 90.6l1.1 .5M119.1 91.1h.1M119.5 80.5l1.1 .5M120.1 91.9l.4 .3M121.8 81.5l1.6 .9M123.3 94.7l2.1 3"/>
<path d="M125.4 97.7l1.6 3.4M125.4 97.7l-4.8 2.8M126.5 84.5l2.9 2.5M129.4 87l2.4 2.7M129.4 87l-4.3 4.2M130.3 94.9l-4.9 2.8M133.6 82.7l-4.2 4.3M133.9 92.9l.8 1.5M135.3 95.6l.5 1.2M136.2 98l.5 1.7M75.1 107.1h11.2M80.9 103.4a27.4 27.4 0 0 0 0 7.4"/>
<path d="M81.7 114.5l.5 1.7M82.6 117.4l.5 1.2M83.7 119.7l.8 1.6M89.2 107.1h4.3M90.5 107.7h.1M90.5 106.5v1.2M90.6 109v.4M90.6 104.8v.4M91.4 113.1l1.6 3.4M93 116.5l2.2 3M93 116.5l-4.9 2.8M94.8 107.1h1.3"/>
<path d="M97.3 107.1h4.4M97.8 113.7l-4.8 2.8M105.5 107.1h7.4M109.2 103.3v7.6M109.2 114.6v4.3M116.7 107.1h4.3M120.2 113.5l5.2 3M122.3 107.1h1.3M124.8 107.1h4.4M125.4 116.5l-2.1 3M125.4 116.5l5.2 3M127 113.1l-1.6 3.4"/>
<path d="M127.8 104.8v.4M127.8 109v.4M127.9 106.5v1.2M127.9 107.7h.1M127.9 106.5h.1M132.1 107.1h11.2M136.7 114.5a27.5 27.5 0 0 1-6.1 11.3M137.5 103.4a27.4 27.4 0 0 1 0 7.4M86.6 124.5l2.5 2.8M89.1 127.3l2.8 2.4M89.1 127.3l-4.3 4.2M93.3 123l-4.2 4.3"/>
<path d="M95 131.8l1.6 .8M97.7 133.2l1.2 .4M97.9 122l.3 .3M99.3 123l1 .6M100.1 134.1l1.7 .5M100.3 123.6h.1M101.5 124.2l.4 .2M105.5 135.3a27.8 27.8 0 0 0 7.4 0M105.5 125.5a18.4 18.4 0 0 0 7.4 0M109.2 120.2v21M116.9 124.2l-.4 .2M118 123.6h.1"/>
<path d="M119.1 123l-1 .6M120.5 122l-.4 .3M127.9 128.5a28.1 28.1 0 0 1-11.3 6.1M129.8 126.7l-.9 1"/>
</g>
<g font-size="4.9">
<text x="306.9" y="252.9">电机组合图</text>
<text x="307" y="270.6">尺寸参考图</text>
</g>
<g font-size="4.8">
<text x="38.9" y="9.2">1</text>
<text x="88.9" y="9.2">2</text>
<text x="138.8" y="9.1">3</text>
<text x="188.6" y="9.2">4</text>
<text x="238.7" y="9.1">5</text>
<text x="288.7" y="9.1">6</text>
<text x="338.7" y="9.2">7</text>
<text x="388.6" y="9.1">8</text>
<text x="16.2" y="28.4">A</text>
<text x="410.8" y="28.4">A</text>
<text x="16.2" y="75.2">B</text>
<text x="69.8" y="72.9">4 x M3</text>
<text x="89.2" y="72.9">5</text>
<text x="135.8" y="72.9">2-</text>
<text x="145.2" y="72.9">3</text>
<text x="162.6" y="72.9">4</text>
<text x="410.8" y="75.2">B</text>
<text x="39.8" y="91.5">2 -</text>
<text x="50.5" y="91.5">3</text>
<text x="67.9" y="91.5">4</text>
<text x="148.8" y="97.9">4 x M3</text>
<text x="168.1" y="97.9">4</text>
<text x="201" y="110.8" transform="rotate(-90 201 110.8)">44</text>
<text x="332.4" y="111.7" transform="rotate(-90 332.4 111.7)">31</text>
<text x="16" y="125.2">C</text>
<text x="410.6" y="125.2">C</text>
<text x="49.4" y="136.9">P.C.D.</text>
<text x="68.7" y="136.9">25</text>
<text x="60.5" y="153.4">P.C.D.</text>
<text x="79.8" y="153.4">38</text>
<text x="315.7" y="151.3">2</text>
<text x="261.3" y="157.7">63.5</text>
<text x="273.9" y="157.7">0.5</text>
<text x="16" y="175.2">D</text>
<text x="410.6" y="175.2">D</text>
<text x="36.6" y="206.5">额定电压 Rated Voltage</text>
<text x="122.6" y="206.5">24(V)</text>
<text x="170.1" y="206.9">线电感 Line Inductance</text>
<text x="251.2" y="206.9">0.13(mH)</text>
<text x="39.8" y="213">减速比 Reducer Ratio</text>
<text x="39.8" y="213">减速比</text>
<text x="122.4" y="213">28.17</text>
<text x="176.1" y="212.9">极对数 Pole Pairs</text>
<text x="258.5" y="212.9">13</text>
<text x="38.8" y="218.6">空载转速 No-load Speed</text>
<text x="117.5" y="218.6">178(RPM)</text>
<text x="169.1" y="218.5">接线方式 Wiring Method</text>
<text x="259.5" y="218.5">Y</text>
<text x="16.2" y="225.3">E</text>
<text x="34.8" y="225">空载电流 No-load Current</text>
<text x="123.9" y="225">1(A)</text>
<text x="161.4" y="224.5">反驱力矩 Backdrive Torque</text>
<text x="161.4" y="224.5">反驱力矩</text>
<text x="198" y="224.5">v</text>
<text x="246.6" y="224.3">0.4(N.m)</text>
<text x="410.8" y="225.3">E</text>
<text x="37.8" y="230.6">额定转速 Rated Speed</text>
<text x="117.5" y="230.6">142(RPM)</text>
<text x="179.7" y="231">背隙 Backlash</text>
<text x="248.1" y="231">≤15(Arcmin)</text>
<text x="37.2" y="236.6">额定转矩 Rated Torque</text>
<text x="119.2" y="236.6">2.5(N.m)</text>
<text x="172.2" y="237">轴向负载 Axial Load</text>
<text x="172.2" y="237">轴向负载</text>
<text x="253.2" y="237">/(KN)</text>
<text x="38" y="243.1">额定功率 Rated Power</text>
<text x="121.9" y="243.1">37(W)</text>
<text x="170.6" y="243">径向负载 Radial Load</text>
<text x="170.6" y="243">径向负载</text>
<text x="253.3" y="242.8">/(KN)</text>
<text x="36.7" y="249.1">额定电流 Rated Current</text>
<text x="123.9" y="249.1">3(A)</text>
<text x="171.4" y="248.6">转子惯量 Rotor Inertia</text>
<text x="246.1" y="248.6">0.17(Kg.cm 2)</text>
<text x="38.1" y="254.7">峰值扭矩 Peak Torque</text>
<text x="121.2" y="254.7">7(N.m)</text>
<text x="169.8" y="254.6">编码器类型 Encoder Type</text>
<text x="37.7" y="261.2">峰值电流 Peak Current</text>
<text x="122" y="261.2">8.1(A)</text>
<text x="155.4" y="260.6">重复定位精度 Repeatability Accuracy</text>
<text x="254.1" y="260.6">&lt;0.01°</text>
<text x="46.4" y="266.7">效率 Efficiency</text>
<text x="122.1" y="266.7">63(%)</text>
<text x="161.2" y="267.1">通讯方式 Communication Mode</text>
<text x="244.2" y="267.1">CAN/ EtherCAT</text>
<text x="347.2" y="266.2">A0</text>
<text x="358.8" y="266.2">1.5:1</text>
<text x="378.3" y="266.2">A3</text>
<text x="16.3" y="272.1">F</text>
<text x="28.1" y="272.8">反电势常数 Back EMF Constant</text>
<text x="113" y="272.8">4.3(Vdc/Krpm)</text>
<text x="181.9" y="272.7">重量 Weight</text>
<text x="251.4" y="272.7">0.26(KG)</text>
<text x="410.7" y="272.1">F</text>
<text x="34.5" y="278.8">扭矩常数 Torque constant</text>
<text x="116.9" y="278.8">0.8(N.m/A)</text>
<text x="167.6" y="279.1">绝缘等级 Insulation Class</text>
<text x="259.7" y="279.1">F</text>
<text x="37.2" y="285.2">线电阻 Line Resistance</text>
<text x="120.4" y="285.2">0.61(Ω)</text>
<text x="166.5" y="285.2">防护等级 Protection Grade</text>
<text x="260.5" y="285.2">/</text>
<text x="365" y="283.5">RMD-X2-P28-7</text>
<text x="38.9" y="291.3">1</text>
<text x="88.9" y="291.3">2</text>
<text x="138.8" y="291.3">3</text>
<text x="288.7" y="291.3">6</text>
<text x="338.7" y="291.3">7</text>
<text x="386.9" y="291.3">A3</text>
</g>
<text font-size="3.9" fill="#191924" x="293" y="242.7">名 称</text>
<text font-size="3.5" x="239.5" y="254.8">Dual Encoder ABS-17BIT/18BIT</text>
<g font-size="3.3">
<text x="149.2" y="69.8">+0.02</text>
<text x="151.2" y="72.9">0</text>
<text x="54.5" y="88.3">+0.02</text>
<text x="56.5" y="91.5">0</text>
<text x="197.8" y="103" transform="rotate(-90 197.8 103)">0</text>
<text x="201.1" y="104.1" transform="rotate(-90 201.1 104.1)">-0.1</text>
<text x="329.5" y="103.9" transform="rotate(-90 329.5 103.9)">0</text>
<text x="332.4" y="105" transform="rotate(-90 332.4 105)">-0.03</text>
</g>
<text font-size="2.8" fill="#191924" x="306.2" y="243.5">TITLE</text>
<g font-size="2.8">
<text x="346.5" y="276.2">PRO NAME</text>
<text x="346.8" y="285.1">PRO NAME</text>
</g>
<g font-size="2.7">
<text x="345.6" y="259.5">版本</text>
<text x="357.4" y="259.5">比例</text>
<text x="373.7" y="259.5">幅面</text>
<text x="391.4" y="259.5">分页号</text>
<text x="349" y="271.9">图</text>
<text x="353.8" y="271.9">号</text>
<text x="290.5" y="280.7">设计</text>
<text x="317.8" y="280.8">工艺</text>
<text x="348.4" y="280.5">产品名称</text>
<text x="290.5" y="285">核对</text>
<text x="317.5" y="285.3">批准</text>
</g>
<g font-size="2">
<text x="351.2" y="260">REV</text>
<text x="363.8" y="260">SCALE</text>
<text x="380.9" y="260">FORMAT</text>
<text x="392.2" y="263.9">Sheet</text>
<text x="401.5" y="260.1">PAGE</text>
<text x="404.4" y="263.5">1</text>
<text x="393.7" y="267.7">Of</text>
<text x="404.4" y="267.6">1</text>
<text x="164.1" y="291">0</text>
<text x="167.9" y="291">mm</text>
<text x="173.5" y="291">10</text>
<text x="183.6" y="291">20</text>
<text x="193.6" y="291">30</text>
<text x="203.6" y="291">40</text>
<text x="213.7" y="291">50</text>
<text x="223.7" y="291">60</text>
<text x="233.7" y="291">70</text>
<text x="243.7" y="291">80</text>
<text x="253.7" y="291">90</text>
<text x="263.1" y="291">100</text>
</g>
<text font-size="1.7" x="401.3" y="278.8">第一视角</text>
<g font-size="1.6">
<text x="296.7" y="281.1">DESIGN</text>
<text x="323.2" y="281.1">PROCESS</text>
<text x="297" y="286.4">CHECK</text>
<text x="322.3" y="286.6">APPROVAL</text>
</g>
<text font-size=".9" x="400.4" y="281">FIRST ANGLE PJTN</text>
</svg>
